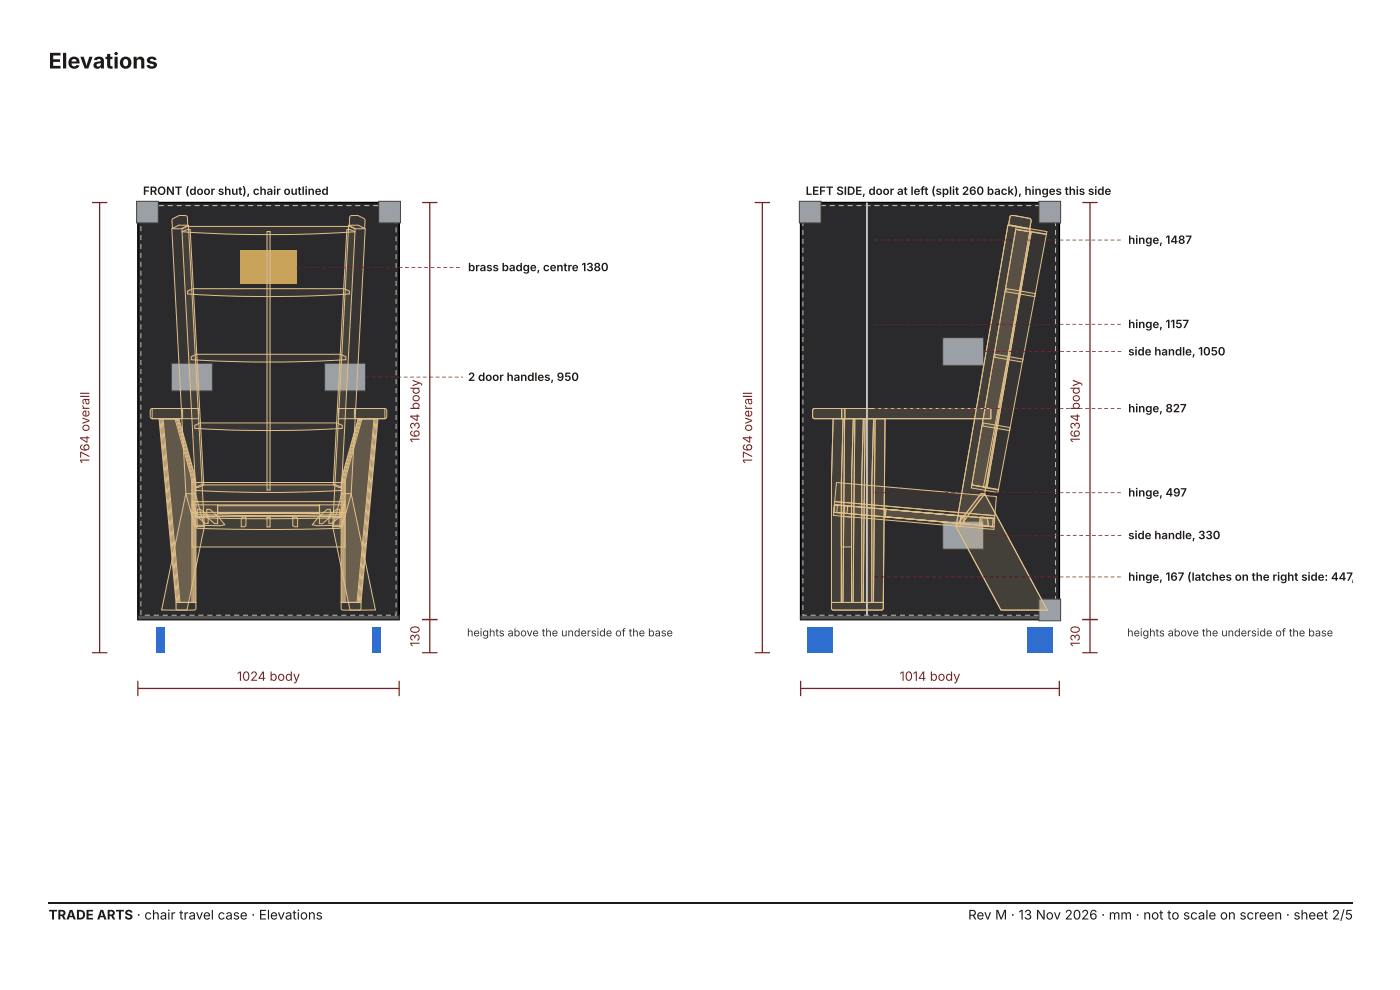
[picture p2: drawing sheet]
<svg xmlns="http://www.w3.org/2000/svg" width="297mm" height="210mm" viewBox="0 0 297 210" stroke-linecap="round" stroke-linejoin="round" font-family="sans-serif">
<g fill="#2f6fd0">
<path d="M33.3 133.2h1.7v5.4h-1.7z"/>
<path d="M79 133.2h1.8v5.4h-1.8z"/>
</g>
<path d="M29.3 43h55.5v88.6h-55.5z" fill="#2a2a2c"/>
<path d="M29.3 43h55.5v88.6h-55.5z" fill="none" stroke="#000" stroke-width=".33"/>
<path d="M29.3 130.6h55.5v1h-55.5z" fill="#555"/>
<path d="M29.3 130.6h55.5v1h-55.5z" fill="none" stroke="#222" stroke-width=".27"/>
<path d="M31.8 43.6h1.1v.2h-1.1zM33.7 43.6h1.1v.2h-1.1zM35.6 43.6h1.1v.2h-1.1zM37.5 43.6h1.1v.2h-1.1zM39.4 43.6h1.1v.2h-1.1zM41.3 43.6h1.1v.2h-1.1zM43.2 43.6h1.1v.2h-1.1zM45.1 43.6h1.1v.2h-1.1zM47 43.6h1.1v.2h-1.1zM48.9 43.6h1.1v.2h-1.1zM50.8 43.6h1.1v.2h-1.1zM52.7 43.6h1.1v.2h-1.1zM54.6 43.6h1.1v.2h-1.1zM56.5 43.6h1.1v.2h-1.1zM58.4 43.6h1.1v.2h-1.1zM60.3 43.6h1.1v.2h-1.1zM62.2 43.6h1.1v.2h-1.1zM64.1 43.6h1.1v.2h-1.1zM66 43.6h1.1v.2h-1.1zM67.9 43.6h1.1v.2h-1.1zM69.8 43.6h1.1v.2h-1.1zM71.7 43.6h1v.2h-1zM73.6 43.6h1v.2h-1zM75.5 43.6h1v.2h-1zM77.4 43.6h1v.2h-1zM79.3 43.6h1v.2h-1zM81.1 43.6h1.1v.2h-1.1zM83 43.6h1.1v.2h-1.1zM84 44.5h.2v1.1h-.2zM84 46.4h.2v1.1h-.2zM84 48.3h.2v1.1h-.2zM84 50.2h.2v1h-.2zM84 52.1h.2v1h-.2zM84 54h.2v1h-.2zM84 55.9h.2v1h-.2zM84 57.8h.2v1h-.2zM84 59.6h.2v1.1h-.2zM84 61.5h.2v1.1h-.2zM84 63.4h.2v1.1h-.2zM84 65.3h.2v1.1h-.2zM84 67.2h.2v1.1h-.2zM84 69.1h.2v1.1h-.2zM84 71h.2v1.1h-.2zM84 72.9h.2v1.1h-.2zM84 74.8h.2v1.1h-.2zM84 76.7h.2v1.1h-.2zM84 78.6h.2v1.1h-.2zM84 80.5h.2v1.1h-.2zM84 82.4h.2v1.1h-.2zM84 84.3h.2v1.1h-.2zM84 86.2h.2v1.1h-.2zM84 88.1h.2v1.1h-.2zM84 90h.2v1.1h-.2zM84 91.9h.2v1.1h-.2zM84 93.8h.2v1.1h-.2zM84 95.7h.2v1.1h-.2zM84 97.6h.2v1.1h-.2zM84 99.5h.2v1.1h-.2zM84 101.4h.2v1.1h-.2zM84 103.3h.2v1.1h-.2zM84 105.2h.2v1.1h-.2zM84 107.1h.2v1.1h-.2zM84 109h.2v1h-.2zM84 110.9h.2v1h-.2zM84 112.8h.2v1h-.2zM84 114.7h.2v1h-.2zM84 116.6h.2v1h-.2zM84 118.4h.2v1.1h-.2zM84 120.3h.2v1.1h-.2zM84 122.2h.2v1.1h-.2zM84 124.1h.2v1.1h-.2zM84 126h.2v1.1h-.2zM84 127.9h.2v1.1h-.2zM84 129.8h.2v.9h-.3v-.2l.2 .1h-.1zM82 130.5h1v.2h-1zM80.1 130.5h1v.2h-1zM78.2 130.5h1.1v.2h-1.1zM76.3 130.5h1.1v.2h-1.1zM74.4 130.5h1.1v.2h-1.1zM72.5 130.5h1.1v.2h-1.1zM70.6 130.5h1.1v.2h-1.1zM68.7 130.5h1.1v.2h-1.1zM66.8 130.5h1.1v.2h-1.1zM64.9 130.5h1.1v.2h-1.1zM63 130.5h1.1v.2h-1.1zM61.1 130.5h1.1v.2h-1.1zM59.2 130.5h1.1v.2h-1.1zM57.3 130.5h1.1v.2h-1.1zM55.4 130.5h1.1v.2h-1.1zM53.5 130.5h1.1v.2h-1.1zM51.6 130.5h1.1v.2h-1.1zM49.7 130.5h1.1v.2h-1.1zM47.8 130.5h1.1v.2h-1.1zM45.9 130.5h1.1v.2h-1.1zM44 130.5h1.1v.2h-1.1zM42.1 130.5h1.1v.2h-1.1zM40.2 130.5h1.1v.2h-1.1zM38.3 130.5h1.1v.2h-1.1zM36.4 130.5h1.1v.2h-1.1zM34.5 130.5h1.1v.2h-1.1zM32.6 130.5h1.1v.2h-1.1zM30.7 130.5h1.1v.2h-1.1zM29.8 129.6h.2v1h-.2zM29.8 127.7h.2v1h-.2zM29.8 125.8h.2v1h-.2zM29.8 123.9h.2v1.1h-.2zM29.8 122h.2v1.1h-.2zM29.8 120.1h.2v1.1h-.2zM29.8 118.2h.2v1.1h-.2zM29.8 116.3h.2v1.1h-.2zM29.8 114.4h.2v1.1h-.2zM29.8 112.5h.2v1.1h-.2zM29.8 110.6h.2v1.1h-.2zM29.8 108.7h.2v1.1h-.2zM29.8 106.8h.2v1.1h-.2zM29.8 104.9h.2v1.1h-.2zM29.8 103h.2v1.1h-.2zM29.8 101.1h.2v1.1h-.2zM29.8 99.2h.2v1.1h-.2zM29.8 97.3h.2v1.1h-.2zM29.8 95.4h.2v1.1h-.2zM29.8 93.5h.2v1.1h-.2zM29.8 91.6h.2v1.1h-.2zM29.8 89.7h.2v1.1h-.2zM29.8 87.8h.2v1.1h-.2zM29.8 85.9h.2v1.1h-.2zM29.8 84h.2v1.1h-.2zM29.8 82.1h.2v1.1h-.2zM29.8 80.2h.2v1.1h-.2zM29.8 78.3h.2v1.1h-.2zM29.8 76.4h.2v1.1h-.2zM29.8 74.6h.2v1h-.2zM29.8 72.7h.2v1h-.2zM29.8 70.8h.2v1h-.2zM29.8 68.9h.2v1h-.2zM29.8 67h.2v1h-.2zM29.8 65.1h.2v1.1h-.2zM29.8 63.2h.2v1.1h-.2zM29.8 61.3h.2v1.1h-.2zM29.8 59.4h.2v1.1h-.2zM29.8 57.5h.2v1.1h-.2zM29.8 55.6h.2v1.1h-.2zM29.8 53.7h.2v1.1h-.2zM29.8 51.8h.2v1.1h-.2zM29.8 49.9h.2v1.1h-.2zM29.8 48h.2v1.1h-.2zM29.8 46.1h.2v1.1h-.2zM29.8 44.2h.2v1.1h-.2zM29.9 43.6h1.1v.2h-1.1z" fill="#bbb"/>
<path d="M29 42.7h4.6v4.6h-4.6z" fill="#9aa0a6"/>
<path d="M29 42.7h4.6v4.6h-4.6z" fill="none" stroke="#444" stroke-width=".21"/>
<path d="M80.4 42.7h4.6v4.6h-4.6z" fill="#9aa0a6"/>
<path d="M80.4 42.7h4.6v4.6h-4.6z" fill="none" stroke="#444" stroke-width=".21"/>
<path d="M36.4 77.2h8.7v5.8h-8.7z" fill="#9aa0a6"/>
<path d="M36.4 77.2h8.7v5.8h-8.7z" fill="none" stroke="#444" stroke-width=".21"/>
<path d="M69 77.2h8.6v5.8h-8.6z" fill="#9aa0a6"/>
<path d="M69 77.2h8.6v5.8h-8.6z" fill="none" stroke="#444" stroke-width=".21"/>
<path d="M51.1 53.3h11.9v7h-11.9z" fill="#c9a35a"/>
<g fill="none" stroke="#e0c08a" stroke-width=".21">
<path d="M36.5 48.6l1.5-.8h2l3.4 64h-2l-1.9-7zM36.7 46.5l.1-.1a3.2 3.2 0 0 1 2.7-.6l.3 .4 .1 1.7-1.3 .6h-2l-.1-1.7zM38.7 48.6l1.1-.5h34.5l1.1 .5v.6a283.3 283.3 0 0 1-36.7 0zM38.7 49.2l1.1-.5h.6l2.9 54.3-1.1 .5h-.7zM56.7 49.2h.7v54.9h-.7zM73.7 48.7h.6l1.1 .5-2.9 54.3h-.6l-1.1-.5zM74 47.8h2.1l1.5 .8-3 56.2-1.9 7h-2zM74.4 45.9l.3-.1a3.1 3.1 0 0 1 2.7 .7l.1 .3-.1 1.7-1.8 .1-1.4-.7 .1-1.8zM39.9 61.8l1.1-.5h32.1l1.1 .5v.6a272.6 272.6 0 0 1-34.3 0zM40.6 75.7l1.1-.5h30.6l1.2 .5v.7a276.7 276.7 0 0 1-32.9 0zM32.1 86.8l6.3-.1 .4 .5v1.4l-.4 .3h-6.1l-.4-.4v-1.3zM32.3 86.7h9.9v2.2h-9.9z"/>
<path d="M33.8 88.9h3.4l3.4 12.6 .2 2v24.4h-3.4zM33.9 88.9h3.5l3.4 12.6 .2 2v24.4h-3.4zM34.2 88.9h3.4l3.4 12.6 .2 2v24.4h-3.4zM34.4 88.9h3.4l3.5 12.6 .2 2v24.4h-3.5zM34.6 88.9h3.4l3.4 12.6 .2 2v24.4h-3.4zM41.4 90.3l1.1-.5h29.1l1.1 .5v.7a266.5 266.5 0 0 1-31.3 0zM71.9 86.7h9.8v2.2h-9.8zM75.4 86.8l6.4-.1 .4 .5-.1 1.4-.3 .3h-6.2l-.3-.4v-1.3zM76.1 88.9h3.3l-3.6 39h-3.3v-25.4l.4-2.1zM76.2 88.9h3.5l-3.6 39h-3.5l.1-25.4 .3-2.1zM76.4 88.9h3.5l-3.6 39h-3.5l.1-25.4 .4-2.1zM76.7 88.9h3.4l-3.6 39h-3.5l.1-25.4 .4-2.1z"/>
<path d="M76.9 88.9h3.4l-3.6 39h-3.4v-25.4l.4-2.1zM39.5 104.8h2l1.9 7-3.7 17.8-5.4-.1zM40.8 108.8h32.5v.7l-1.1 2.7-12.6 .2h-10.3l-7.4-.2-1.1-2.7zM40.8 102.5h32.5v4l-1.1 2.8-12.1 .2-18.3-.2-1-2.8zM40.8 106.5h32.5v.7l-1.1 2.7-9.7 .2h-13.7l-7-.2-1-2.7zM40.8 107.2h5.4v1.9l-.5 .6h-3.8l-1.1-.9zM40.8 109.6h32.5v6.5h-32.5zM41.5 103.5l1.1-.5h28.8l1.1 .5v.6a277.3 277.3 0 0 1-31 0zM41.8 109.9l1.6-.3h2.9l1.4 1.8-.9 .2-4.9-.1zM41.9 108.2l.7-.1 1.6 1.4v1.6h-.6l-1.7-1.3zM43.9 108.2h.7l1.6 1.4v1.6h-.6l-1.7-1.4zM46.2 107.2h21.6v1.7h-21.6z"/>
<path d="M46.2 107.4h21.6v1.6h-21.6zM51.2 110l.4-.2h.6v1.8l-.3 .3h-.7zM56.7 109.8h.7v2.1h-.7zM62.2 109.8h.6l.4 .2v1.9h-.6l-.4-.3zM67.6 109.8l.2-.2h2.8l1.6 .3v1.6l-4.9 .1-1-.2zM67.8 109.6l1.7-1.4h.6v1.6l-1.6 1.4h-.7zM67.9 107.2h5.4v1.6l-1.1 .9h-3.8l-.5-.6zM69.8 109.5l1.7-1.4 .7 .1v1.6l-1.7 1.3h-.7zM72.6 104.8h2l5.1 24.7-5.4 .1-3.6-17.8zM37.4 127.9h4.2v1.3l-.3 .4h-3.6l-.3-.4zM72.5 127.9h4.2v1.3l-.3 .4h-3.6l-.3-.4z"/>
</g>
<path d="M19.5 43h3.3M21.2 43v95.6M89.7 43h3.2M91.3 43v95.6M19.5 138.6h3.3M89.7 138.6h3.2M89.7 131.6h3.2M29.3 146.2h55.5M29.3 144.6v3.2M84.8 144.6v3.2" fill="none" stroke="#7a1f2b" stroke-width=".27"/>
<g fill="#7a1f2b">
<path d="M63 56.7h.8v.2h-.8zM64.3 56.7h.9v.2h-.9zM65.7 56.7h.8v.2h-.8zM67.1 56.7h.8v.2h-.8zM68.4 56.7h.8v.2h-.8zM69.8 56.7h.8v.2h-.8zM71.1 56.7h.8v.2h-.8zM72.5 56.7h.8v.2h-.8zM73.8 56.7h.8v.2h-.8zM75.2 56.7h.8v.2h-.8zM76.5 56.7h.9v.2h-.9zM77.9 56.7h.8v.2h-.8zM79.3 56.7h.8v.2h-.8zM80.6 56.7h.8v.2h-.8zM82 56.7h.8v.2h-.8zM83.3 56.7h.8v.2h-.8zM84.7 56.7h.8v.2h-.8zM86 56.7h.8v.2h-.8zM87.4 56.7h.8v.2h-.8zM88.7 56.7h.8v.2h-.8zM90.1 56.7h.8v.2h-.8zM91.4 56.7h.9v.2h-.9zM92.8 56.7h.8v.2h-.8zM94.2 56.7h.8v.2h-.8zM95.5 56.7h.8v.2h-.8zM96.9 56.7h.8v.2h-.8zM98.2 56.7l.1 .2z"/>
<path d="M77.6 80h.8v.2h-.8zM79 80h.8v.2h-.8zM80.3 80h.8v.2h-.8zM81.7 80h.8v.2h-.8zM83 80h.9v.2h-.9zM84.4 80h.8v.2h-.8zM85.8 80h.8v.2h-.8zM87.1 80h.8v.2h-.8zM88.5 80h.8v.2h-.8zM89.8 80h.8v.2h-.8zM91.2 80h.8v.2h-.8zM92.5 80h.8v.2h-.8zM93.9 80h.8v.2h-.8zM95.2 80h.9v.2h-.9zM96.6 80h.8v.2h-.8zM97.9 80h.4v.2h-.4z"/>
</g>
<g fill="#2f6fd0">
<path d="M171.5 133.2h5.4v5.4h-5.4z"/>
<path d="M218.2 133.2h5.4v5.4h-5.4z"/>
</g>
<path d="M170 43h55v88.6h-55z" fill="#2a2a2c"/>
<path d="M170 43h55v88.6h-55z" fill="none" stroke="#000" stroke-width=".33"/>
<path d="M170 130.6h55v1h-55z" fill="#555"/>
<path d="M170 130.6h55v1h-55z" fill="none" stroke="#222" stroke-width=".27"/>
<path d="M184.1 43v87.6" fill="none" stroke="#e8e8e8" stroke-width=".33"/>
<path d="M172.4 43.6h1.1v.2h-1.1zM174.3 43.6h1.1v.2h-1.1zM176.2 43.6h1.1v.2h-1.1zM178.1 43.6h1.1v.2h-1.1zM180 43.6h1.1v.2h-1.1zM181.9 43.6h1.1v.2h-1.1zM183.8 43.6h1.1v.2h-1.1zM185.7 43.6h1.1v.2h-1.1zM187.6 43.6h1.1v.2h-1.1zM189.5 43.6h1.1v.2h-1.1zM191.4 43.6h1.1v.2h-1.1zM193.3 43.6h1.1v.2h-1.1zM195.2 43.6h1.1v.2h-1.1zM197.1 43.6h1.1v.2h-1.1zM199 43.6h1.1v.2h-1.1zM200.9 43.6h1.1v.2h-1.1zM202.8 43.6h1.1v.2h-1.1zM204.7 43.6h1.1v.2h-1.1zM206.6 43.6h1.1v.2h-1.1zM208.5 43.6h1.1v.2h-1.1zM210.4 43.6h1v.2h-1zM212.3 43.6h1v.2h-1zM214.2 43.6h1v.2h-1zM216.1 43.6h1v.2h-1zM218 43.6h1v.2h-1zM219.8 43.6h1.1v.2h-1.1zM221.7 43.6h1.1v.2h-1.1zM223.6 43.6h.7v.6h-.2v-.5h.1v.1h-.6zM224.1 45h.2v1.1h-.2zM224.1 46.9h.2v1.1h-.2zM224.1 48.8h.2v1.1h-.2zM224.1 50.7h.2v1.1h-.2zM224.1 52.6h.2v1.1h-.2zM224.1 54.5h.2v1.1h-.2zM224.1 56.4h.2v1.1h-.2zM224.1 58.3h.2v1.1h-.2zM224.1 60.2h.2v1.1h-.2zM224.1 62.1h.2v1.1h-.2zM224.1 64h.2v1.1h-.2zM224.1 65.9h.2v1.1h-.2zM224.1 67.8h.2v1.1h-.2zM224.1 69.7h.2v1.1h-.2zM224.1 71.6h.2v1.1h-.2zM224.1 73.5h.2v1.1h-.2zM224.1 75.4h.2v1h-.2zM224.1 77.3h.2v1h-.2zM224.1 79.2h.2v1h-.2zM224.1 81.1h.2v1h-.2zM224.1 83h.2v1h-.2zM224.1 84.8h.2v1.1h-.2zM224.1 86.7h.2v1.1h-.2zM224.1 88.6h.2v1.1h-.2zM224.1 90.5h.2v1.1h-.2zM224.1 92.4h.2v1.1h-.2zM224.1 94.3h.2v1.1h-.2zM224.1 96.2h.2v1.1h-.2zM224.1 98.1h.2v1.1h-.2zM224.1 100h.2v1.1h-.2zM224.1 101.9h.2v1.1h-.2zM224.1 103.8h.2v1.1h-.2zM224.1 105.7h.2v1.1h-.2zM224.1 107.6h.2v1.1h-.2zM224.1 109.5h.2v1.1h-.2zM224.1 111.4h.2v1.1h-.2zM224.1 113.3h.2v1.1h-.2zM224.1 115.2h.2v1.1h-.2zM224.1 117.1h.2v1.1h-.2zM224.1 119h.2v1.1h-.2zM224.1 120.9h.2v1.1h-.2zM224.1 122.8h.2v1.1h-.2zM224.1 124.7h.2v1.1h-.2zM224.1 126.6h.2v1.1h-.2zM224.1 128.5h.2v1.1h-.2zM223.4 130.5h.8v.1l-.1-.2h.2v.4h-.9zM221.5 130.5h1.1v.3h-1.1zM219.6 130.5h1.1v.3h-1.1zM217.7 130.5h1.1v.3h-1.1zM215.8 130.5h1.1v.3h-1.1zM213.9 130.5h1.1v.3h-1.1zM212 130.5h1.1v.3h-1.1zM210.1 130.5h1.1v.3h-1.1zM208.2 130.5h1.1v.3h-1.1zM206.3 130.5h1.1v.3h-1.1zM204.4 130.5h1.1v.3h-1.1zM202.5 130.5h1.1v.3h-1.1zM200.6 130.5h1.1v.3h-1.1zM198.7 130.5h1.1v.3h-1.1zM196.8 130.5h1.1v.3h-1.1zM194.9 130.5h1.1v.3h-1.1zM193 130.5h1.1v.3h-1.1zM191.1 130.5h1.1v.3h-1.1zM189.2 130.5h1.1v.3h-1.1zM187.3 130.5h1.1v.3h-1.1zM185.4 130.5h1.1v.3h-1.1zM183.5 130.5h1.1v.3h-1.1zM181.6 130.5h1.1v.3h-1.1zM179.7 130.5h1.1v.3h-1.1zM177.8 130.5h1.1v.3h-1.1zM176 130.5h1v.3h-1zM174.1 130.5h1v.3h-1zM172.2 130.5h1v.3h-1zM170.4 130.4h.2l-.1 .2v-.1h.8v.3h-.9zM170.4 128.5h.2v1.1h-.2zM170.4 126.6h.2v1.1h-.2zM170.4 124.7h.2v1.1h-.2zM170.4 122.8h.2v1.1h-.2zM170.4 120.9h.2v1.1h-.2zM170.4 119h.2v1.1h-.2zM170.4 117.1h.2v1.1h-.2zM170.4 115.2h.2v1.1h-.2zM170.4 113.3h.2v1.1h-.2zM170.4 111.4h.2v1.1h-.2zM170.4 109.5h.2v1.1h-.2zM170.4 107.6h.2v1.1h-.2zM170.4 105.7h.2v1.1h-.2zM170.4 103.8h.2v1.1h-.2zM170.4 101.9h.2v1.1h-.2zM170.4 100h.2v1.1h-.2zM170.4 98.1h.2v1.1h-.2zM170.4 96.2h.2v1.1h-.2zM170.4 94.3h.2v1.1h-.2zM170.4 92.4h.2v1.1h-.2zM170.4 90.5h.2v1.1h-.2zM170.4 88.6h.2v1.1h-.2zM170.4 86.7h.2v1.1h-.2zM170.4 84.8h.2v1.1h-.2zM170.4 83h.2v1h-.2zM170.4 81.1h.2v1h-.2zM170.4 79.2h.2v1h-.2zM170.4 77.3h.2v1h-.2zM170.4 75.4h.2v1h-.2zM170.4 73.5h.2v1.1h-.2zM170.4 71.6h.2v1.1h-.2zM170.4 69.7h.2v1.1h-.2zM170.4 67.8h.2v1.1h-.2zM170.4 65.9h.2v1.1h-.2zM170.4 64h.2v1.1h-.2zM170.4 62.1h.2v1.1h-.2zM170.4 60.2h.2v1.1h-.2zM170.4 58.3h.2v1.1h-.2zM170.4 56.4h.2v1.1h-.2zM170.4 54.5h.2v1.1h-.2zM170.4 52.6h.2v1.1h-.2zM170.4 50.7h.2v1.1h-.2zM170.4 48.8h.2v1.1h-.2zM170.4 46.9h.2v1.1h-.2zM170.4 45h.2v1.1h-.2zM170.4 43.6h1.2v.2h-1.1v-.1h.1v.5h-.2z" fill="#bbb"/>
<path d="M220.7 127.2h4.6v4.6h-4.6z" fill="#9aa0a6"/>
<path d="M220.7 127.2h4.6v4.6h-4.6z" fill="none" stroke="#444" stroke-width=".21"/>
<path d="M220.7 42.7h4.6v4.6h-4.6z" fill="#9aa0a6"/>
<path d="M220.7 42.7h4.6v4.6h-4.6z" fill="none" stroke="#444" stroke-width=".21"/>
<path d="M169.8 42.7h4.6v4.6h-4.6z" fill="#9aa0a6"/>
<path d="M169.8 42.7h4.6v4.6h-4.6z" fill="none" stroke="#444" stroke-width=".21"/>
<path d="M200.2 71.7h8.7v5.9h-8.7z" fill="#9aa0a6"/>
<path d="M200.2 71.7h8.7v5.9h-8.7z" fill="none" stroke="#444" stroke-width=".21"/>
<path d="M200.2 110.8h8.7v5.8h-8.7z" fill="#9aa0a6"/>
<path d="M200.2 110.8h8.7v5.8h-8.7z" fill="none" stroke="#444" stroke-width=".21"/>
<g fill="none" stroke="#e0c08a" stroke-width=".21">
<path d="M214.1 47.8l4.7 .8-9.7 56.2-5.3 7h-.8zM214.6 45.9l.3-.2 .5 .1 3.4 .6 .2 .4-.3 1.8-4.5-.8zM214.6 45.9l.8-.1 3.3 .6 .3 .5-.3 1.7-4.5-.8zM215.7 48.7l3.3 .5-9.4 54.3h-.2l-3-.5zM215.8 48.1l6.6 1.1-.1 .6-6.6-1.1zM219.1 49.2l3.2 .5-10.3 54.4-3.2-.6zM211.4 75.2l5.9 1-.1 .7-5.9-1zM213.8 61.3l6.1 1-.1 .7-6.2-1zM172.8 86.8l6.6-.1v2.1l-6.5 .1-.3-.3v-1.5zM177 88.9h2.4l-.4 39h-2.4v-26.4zM178.8 86.7h31.6v2.2h-31.6zM179.1 88.9h2.5l-.4 39h-2.5v-25.4z"/>
<path d="M181.2 88.9h2.5l-.4 39h-2.4v-25.4zM183.4 88.9h2.5l-.4 39h-2.5v-26.4zM185.5 88.9h2.5l-.4 39h-2.4v-25.4zM208.8 89.8l5.7 1-.1 .6-5.7-.9zM177.1 108.8l34 3v.6l-34.1-2.9zM177.2 107.2l10.8 .9-.1 1.6-10.8-.9zM177.2 107.2l.7 .1-.2 1.6-.6-.1zM177.3 106.5l34 3-.1 .7-34-3zM177.7 102.5l33.8 2.9h.1l-.3 4.1-34-3zM178.7 109.6l2.2 .2v6.3h-2.2zM179.4 107.4h.6l-.1 1.6h-.6zM188 108.1l16.2 1.5-.4 1.5-15.9-1.4z"/>
<path d="M188.2 108.2l16.6 1.4-.1 1.6-16.7-1.4zM204.2 109.6l5.5 .4 .2 1.6-6-.5zM206.4 103l5.7 1-.1 .6-5.7-1zM208.2 109.8l2.8 .2-.2 1.9-2.8-.3zM208.2 109.8l2.8 .2-.2 1.9-2.7-.3zM208.4 104.8h.7l13.3 24.8-9.8-.1-9.6-17.7zM208.6 109.8l2.7 .3-.2 1.8-2.7-.3zM176.6 127.9h11v1.3l-.3 .4h-10.4l-.3-.4z"/>
</g>
<path d="M160.3 43h3.2M161.9 43v95.6M229.9 43h3.2M231.5 43v95.6M160.3 138.6h3.2M229.9 138.6h3.2M229.9 131.6h3.2M170 146.2h55M170 144.6v3.2M225 144.6v3.2" fill="none" stroke="#7a1f2b" stroke-width=".27"/>
<g fill="#7a1f2b">
<path d="M208.9 74.6h.8v.1h-.8zM210.3 74.6h.8v.1h-.8zM211.6 74.6h.8v.1h-.8zM213 74.6h.8v.1h-.8zM214.3 74.6h.8v.1h-.8zM215.7 74.6h.8v.1h-.8zM217 74.6h.8v.1h-.8zM218.4 74.6h.8v.1h-.8zM219.7 74.6h.9v.1h-.9zM221.1 74.6h.8v.1h-.8zM222.4 74.6h.9v.1h-.9zM223.8 74.6h.8v.1h-.8zM225.2 74.6h.8v.1h-.8zM226.5 74.6h.8v.1h-.8zM227.9 74.6h.8v.1h-.8zM229.2 74.6h.8v.1h-.8zM230.6 74.6h.8v.1h-.8zM231.9 74.6h.8v.1h-.8zM233.3 74.6h.8v.1h-.8zM234.6 74.6h.9v.1h-.9zM236 74.6h.8v.1h-.8zM237.4 74.6h.8v.1h-.8z"/>
<path d="M208.9 113.6h.8v.2h-.8zM210.3 113.6h.8v.2h-.8zM211.6 113.6h.8v.2h-.8zM213 113.6h.8v.2h-.8zM214.3 113.6h.8v.2h-.8zM215.7 113.6h.8v.2h-.8zM217 113.6h.8v.2h-.8zM218.4 113.6h.8v.2h-.8zM219.7 113.6h.9v.2h-.9zM221.1 113.6h.8v.2h-.8zM222.4 113.6h.9v.2h-.9zM223.8 113.6h.8v.2h-.8zM225.2 113.6h.8v.2h-.8zM226.5 113.6h.8v.2h-.8zM227.9 113.6h.8v.2h-.8zM229.2 113.6h.8v.2h-.8zM230.6 113.6h.8v.2h-.8zM231.9 113.6h.8v.2h-.8zM233.3 113.6h.8v.2h-.8zM234.6 113.6h.9v.2h-.9zM236 113.6h.8v.2h-.8zM237.4 113.6h.8v.2h-.8z"/>
<path d="M185.8 122.4h.8v.2h-.8zM187.1 122.4h.8v.2h-.8zM188.5 122.4h.8v.2h-.8zM189.8 122.4h.8v.2h-.8zM191.2 122.4h.8v.2h-.8zM192.5 122.4h.8v.2h-.8zM193.9 122.4h.8v.2h-.8zM195.2 122.4h.9v.2h-.9zM196.6 122.4h.8v.2h-.8zM198 122.4h.8v.2h-.8zM199.3 122.4h.8v.2h-.8zM200.7 122.4h.8v.2h-.8zM202 122.4h.8v.2h-.8zM203.4 122.4h.8v.2h-.8zM204.7 122.4h.8v.2h-.8zM206.1 122.4h.8v.2h-.8zM207.4 122.4h.9v.2h-.9zM208.8 122.4h.8v.2h-.8zM210.1 122.4h.9v.2h-.9zM211.5 122.4h.8v.2h-.8zM212.9 122.4h.8v.2h-.8zM214.2 122.4h.8v.2h-.8zM215.6 122.4h.8v.2h-.8zM216.9 122.4h.8v.2h-.8zM218.3 122.4h.8v.2h-.8zM219.6 122.4h.8v.2h-.8zM221 122.4h.8v.2h-.8zM222.3 122.4h.9v.2h-.9zM223.7 122.4h.8v.2h-.8zM225 122.4h.9v.2h-.9zM226.4 122.4h.8v.2h-.8zM227.8 122.4h.8v.2h-.8zM229.1 122.4h.8v.2h-.8zM230.5 122.4h.8v.2h-.8zM231.8 122.4h.8v.2h-.8zM233.2 122.4h.8v.2h-.8zM234.5 122.4h.8v.2h-.8zM235.9 122.4h.8v.2h-.8zM237.2 122.4h.9v.2h-.9z"/>
<path d="M185.8 104.5h.8v.2h-.8zM187.1 104.5h.8v.2h-.8zM188.5 104.5h.8v.2h-.8zM189.8 104.5h.8v.2h-.8zM191.2 104.5h.8v.2h-.8zM192.5 104.5h.8v.2h-.8zM193.9 104.5h.8v.2h-.8zM195.2 104.5h.9v.2h-.9zM196.6 104.5h.8v.2h-.8zM198 104.5h.8v.2h-.8zM199.3 104.5h.8v.2h-.8zM200.7 104.5h.8v.2h-.8zM202 104.5h.8v.2h-.8zM203.4 104.5h.8v.2h-.8zM204.7 104.5h.8v.2h-.8zM206.1 104.5h.8v.2h-.8zM207.4 104.5h.9v.2h-.9zM208.8 104.5h.8v.2h-.8zM210.1 104.5h.9v.2h-.9zM211.5 104.5h.8v.2h-.8zM212.9 104.5h.8v.2h-.8zM214.2 104.5h.8v.2h-.8zM215.6 104.5h.8v.2h-.8zM216.9 104.5h.8v.2h-.8zM218.3 104.5h.8v.2h-.8zM219.6 104.5h.8v.2h-.8zM221 104.5h.8v.2h-.8zM222.3 104.5h.9v.2h-.9zM223.7 104.5h.8v.2h-.8zM225 104.5h.9v.2h-.9zM226.4 104.5h.8v.2h-.8zM227.8 104.5h.8v.2h-.8zM229.1 104.5h.8v.2h-.8zM230.5 104.5h.8v.2h-.8zM231.8 104.5h.8v.2h-.8zM233.2 104.5h.8v.2h-.8zM234.5 104.5h.8v.2h-.8zM235.9 104.5h.8v.2h-.8zM237.2 104.5h.9v.2h-.9z"/>
<path d="M185.8 86.7h.8v.1h-.8zM187.1 86.7h.8v.1h-.8zM188.5 86.7h.8v.1h-.8zM189.8 86.7h.8v.1h-.8zM191.2 86.7h.8v.1h-.8zM192.5 86.7h.8v.1h-.8zM193.9 86.7h.8v.1h-.8zM195.2 86.7h.9v.1h-.9zM196.6 86.7h.8v.1h-.8zM198 86.7h.8v.1h-.8zM199.3 86.7h.8v.1h-.8zM200.7 86.7h.8v.1h-.8zM202 86.7h.8v.1h-.8zM203.4 86.7h.8v.1h-.8zM204.7 86.7h.8v.1h-.8zM206.1 86.7h.8v.1h-.8zM207.4 86.7h.9v.1h-.9zM208.8 86.7h.8v.1h-.8zM210.1 86.7h.9v.1h-.9zM211.5 86.7h.8v.1h-.8zM212.9 86.7h.8v.1h-.8zM214.2 86.7h.8v.1h-.8zM215.6 86.7h.8v.1h-.8zM216.9 86.7h.8v.1h-.8zM218.3 86.7h.8v.1h-.8zM219.6 86.7h.8v.1h-.8zM221 86.7h.8v.1h-.8zM222.3 86.7h.9v.1h-.9zM223.7 86.7h.8v.1h-.8zM225 86.7h.9v.1h-.9zM226.4 86.7h.8v.1h-.8zM227.8 86.7h.8v.1h-.8zM229.1 86.7h.8v.1h-.8zM230.5 86.7h.8v.1h-.8zM231.8 86.7h.8v.1h-.8zM233.2 86.7h.8v.1h-.8zM234.5 86.7h.8v.1h-.8zM235.9 86.7h.8v.1h-.8zM237.2 86.7h.9v.1h-.9z"/>
<path d="M185.8 68.8h.8v.1h-.8zM187.1 68.8h.8v.1h-.8zM188.5 68.8h.8v.1h-.8zM189.8 68.8h.8v.1h-.8zM191.2 68.8h.8v.1h-.8zM192.5 68.8h.8v.1h-.8zM193.9 68.8h.8v.1h-.8zM195.2 68.8h.9v.1h-.9zM196.6 68.8h.8v.1h-.8zM198 68.8h.8v.1h-.8zM199.3 68.8h.8v.1h-.8zM200.7 68.8h.8v.1h-.8zM202 68.8h.8v.1h-.8zM203.4 68.8h.8v.1h-.8zM204.7 68.8h.8v.1h-.8zM206.1 68.8h.8v.1h-.8zM207.4 68.8h.9v.1h-.9zM208.8 68.8h.8v.1h-.8zM210.1 68.8h.9v.1h-.9zM211.5 68.8h.8v.1h-.8zM212.9 68.8h.8v.1h-.8zM214.2 68.8h.8v.1h-.8zM215.6 68.8h.8v.1h-.8zM216.9 68.8h.8v.1h-.8zM218.3 68.8h.8v.1h-.8zM219.6 68.8h.8v.1h-.8zM221 68.8h.8v.1h-.8zM222.3 68.8h.9v.1h-.9zM223.7 68.8h.8v.1h-.8zM225 68.8h.9v.1h-.9zM226.4 68.8h.8v.1h-.8zM227.8 68.8h.8v.1h-.8zM229.1 68.8h.8v.1h-.8zM230.5 68.8h.8v.1h-.8zM231.8 68.8h.8v.1h-.8zM233.2 68.8h.8v.1h-.8zM234.5 68.8h.8v.1h-.8zM235.9 68.8h.8v.1h-.8zM237.2 68.8h.9v.1h-.9z"/>
<path d="M185.8 50.9h.8v.2h-.8zM187.1 50.9h.8v.2h-.8zM188.5 50.9h.8v.2h-.8zM189.8 50.9h.8v.2h-.8zM191.2 50.9h.8v.2h-.8zM192.5 50.9h.8v.2h-.8zM193.9 50.9h.8v.2h-.8zM195.2 50.9h.9v.2h-.9zM196.6 50.9h.8v.2h-.8zM198 50.9h.8v.2h-.8zM199.3 50.9h.8v.2h-.8zM200.7 50.9h.8v.2h-.8zM202 50.9h.8v.2h-.8zM203.4 50.9h.8v.2h-.8zM204.7 50.9h.8v.2h-.8zM206.1 50.9h.8v.2h-.8zM207.4 50.9h.9v.2h-.9zM208.8 50.9h.8v.2h-.8zM210.1 50.9h.9v.2h-.9zM211.5 50.9h.8v.2h-.8zM212.9 50.9h.8v.2h-.8zM214.2 50.9h.8v.2h-.8zM215.6 50.9h.8v.2h-.8zM216.9 50.9h.8v.2h-.8zM218.3 50.9h.8v.2h-.8zM219.6 50.9h.8v.2h-.8zM221 50.9h.8v.2h-.8zM222.3 50.9h.9v.2h-.9zM223.7 50.9h.8v.2h-.8zM225 50.9h.9v.2h-.9zM226.4 50.9h.8v.2h-.8zM227.8 50.9h.8v.2h-.8zM229.1 50.9h.8v.2h-.8zM230.5 50.9h.8v.2h-.8zM231.8 50.9h.8v.2h-.8zM233.2 50.9h.8v.2h-.8zM234.5 50.9h.8v.2h-.8zM235.9 50.9h.8v.2h-.8zM237.2 50.9h.9v.2h-.9z"/>
</g>
<path d="M10.3 191.7h277" fill="none" stroke="#1d1b19" stroke-width=".26"/>
<text font-size="4.6" fill="#1d1b19" x="10.3" y="14.6">Elevations</text>
<g font-size="2.8" fill="#1d1b19">
<text x="10.3" y="195.3">TRADE ARTS · chair travel case · Elevations</text>
<text x="205.6" y="195.3">Rev M · 13 Nov 2026 · mm · not to scale on screen · sheet 2/5</text>
</g>
<g font-size="2.7" fill="#7a1f2b">
<text x="89.1" y="94" transform="rotate(-90 89.1 94)">1634 body</text>
<text x="229.3" y="94" transform="rotate(-90 229.3 94)">1634 body</text>
<text x="19" y="98.4" transform="rotate(-90 19 98.4)">1764 overall</text>
<text x="159.7" y="98.4" transform="rotate(-90 159.7 98.4)">1764 overall</text>
<text x="89.1" y="137.3" transform="rotate(-90 89.1 137.3)">130</text>
<text x="229.3" y="137.3" transform="rotate(-90 229.3 137.3)">130</text>
<text x="50.3" y="144.6">1024 body</text>
<text x="191.1" y="144.6">1014 body</text>
</g>
<g font-size="2.4" fill="#fff">
<text x="30.4" y="41.4">FRONT(doorshut), chair outlined</text>
<text x="171.1" y="41.4">LEFT SIDE, doorat left(split 260 back, hingesthis side</text>
<text x="239.6" y="51.8">hinge, 1487</text>
<text x="99.4" y="57.6">brassbadge, centre1380</text>
<text x="239.6" y="69.7">hinge, 1157</text>
<text x="239.6" y="75.5">side handle, 1050</text>
<text x="99.4" y="80.9">2door handles,950</text>
<text x="239.6" y="87.6">hinge, 827</text>
<text x="239.6" y="105.4">hinge, 497</text>
<text x="239.6" y="114.5">side handle, 330</text>
<text x="239.6" y="123.3">hinge, 167 (latcheson the right side: 447,</text>
</g>
<g font-size="2.4" fill="#1d1b19">
<text x="30.4" y="41.4">FRONT (door shut),chairoutlined</text>
<text x="171.1" y="41.4">LEFTSIDE,door atleft (split260back)</text>
<text x="215.4" y="41.4">),hinges thisside</text>
<text x="239.6" y="51.8">hinge,1487</text>
<text x="99.4" y="57.6">brass badge,centre 1380</text>
<text x="239.6" y="69.7">hinge,1157</text>
<text x="239.6" y="75.5">sidehandle,1050</text>
<text x="99.4" y="80.9">2 doorhandles, 950</text>
<text x="239.6" y="87.6">hinge,827</text>
<text x="239.6" y="105.4">hinge,497</text>
<text x="239.6" y="114.5">sidehandle,330</text>
<text x="239.6" y="123.3">hinge,167(latches ontherightside:447,</text>
</g>
<g font-size="2.3" fill="#333">
<text x="99.2" y="135.1">heights above the underside of the base</text>
<text x="239.4" y="135.1">heights above the underside of the base</text>
</g>
</svg>
